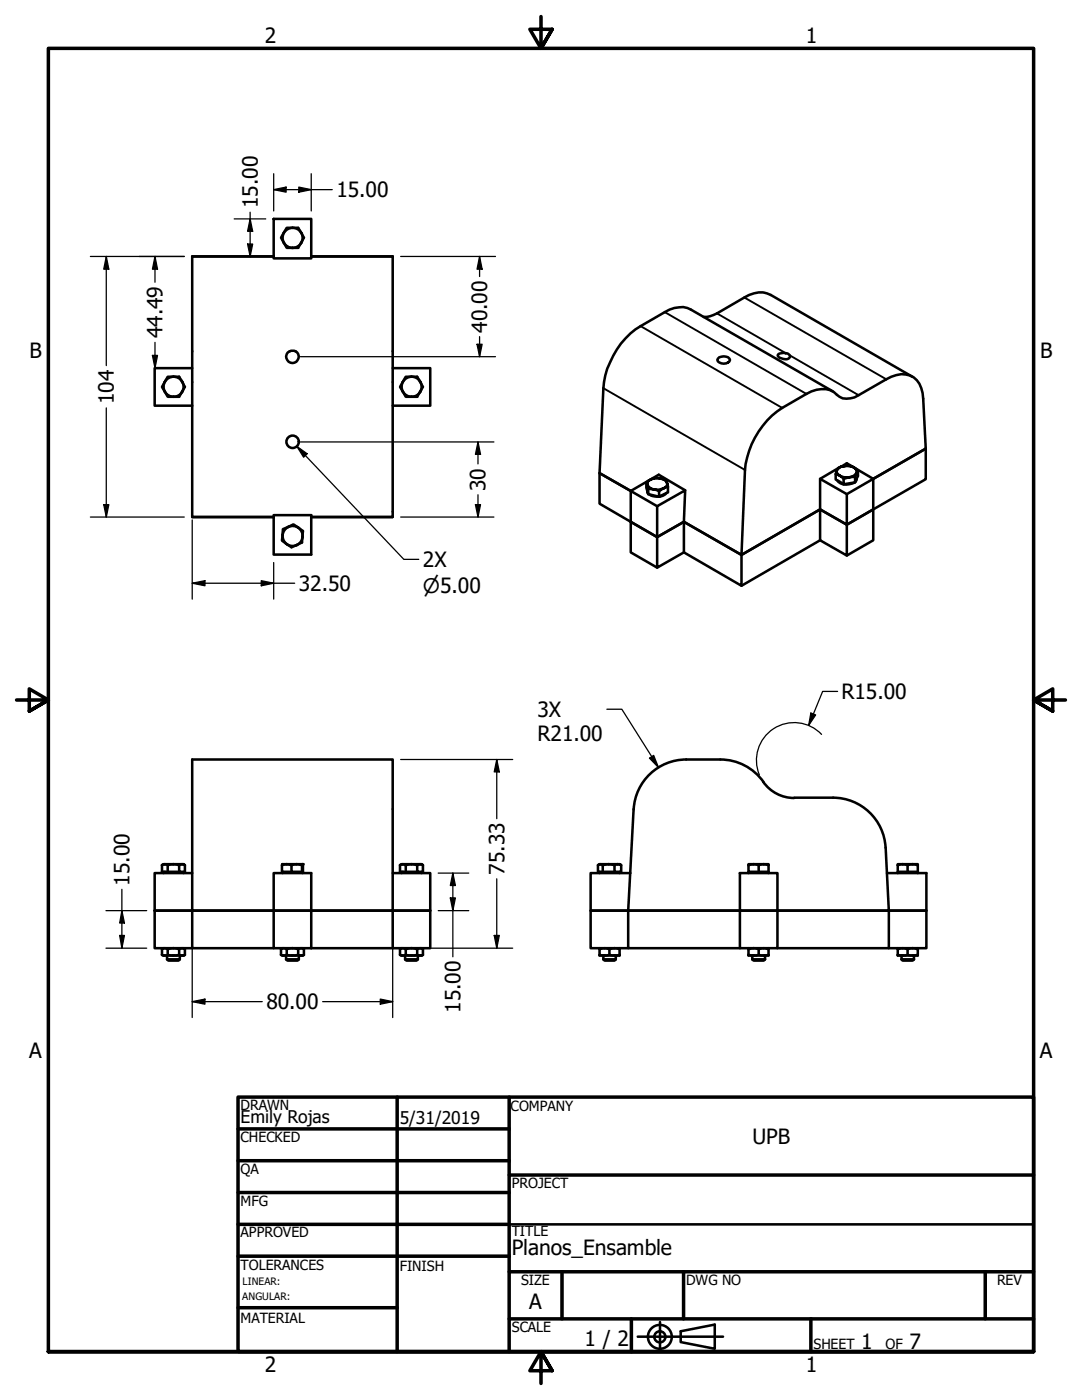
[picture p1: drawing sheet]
<svg xmlns="http://www.w3.org/2000/svg" width="216mm" height="279mm" viewBox="0 0 216 279" stroke-linecap="round" stroke-linejoin="round" font-family="sans-serif">
<!-- layer: Visible (ANSI) -->
<g fill="none" stroke="#000" stroke-width=".51">
<path d="M54.6 51.2h-16.2v52h16.2h-16.2M54.6 43.7h7.5v7.9h-7.5zM58.4 45.5h-1.2l-1.1 1.9 1.1 2.1h1.2M58.4 45.5h1.1l1.1 1.9-1.1 2.1h-1.1M58.4 45.5a2 2 0 0 1 2 2 2 2 0 0 1-2 2M58.4 45.5a2 2 0 0 0-2 2 2 2 0 0 0 2 2M62.1 51.2h16.3v52h-16.3h16.3M34.6 75.2h-1.1l-1.2 2 1.2 2h1.1M34.6 75.2h1.2l1.1 2-1.1 2h-1.2M34.6 75.2a2 2 0 0 1 2 2 2 2 0 0 1-2 2M34.6 75.2a2 2 0 0 0-2 2 2 2 0 0 0 2 2M38.4 73.5h-7.5v7.5h7.5"/>
<path d="M57.8 70.1a1.25 1.25 0 0 0-.4 1.9 1.25 1.25 0 0 0 2 0 1.25 1.25 0 0 0-.4-1.9M57.8 70.1a1.24 1.24 0 0 1 1.2 0M78.4 73.5h7.5v7.5h-7.5M81 75.2h2.2l1.2 2-1.2 2h-2.2l-1.2-2zM140.4 63.2a4.8 4.8 0 0 0 2.7-.7l5.4-3.1a5.1 5.1 0 0 1 5.3-.5l28.3 16.3M143.3 71.6a1.58 1.58 0 0 1 2.4 .2 1.44 1.44 0 0 1-2.6 0zM155.3 70.7l1-.3a1.13 1.13 0 0 1 1.4 .8 1.57 1.57 0 0 1-2.5-.2zM166.2 78.1l-28.3-16.3a5.4 5.4 0 0 0-5.2 .5l-4.9 2.8a16.3 16.3 0 0 0-7.4 12.4l-.8 16.9 6.3 3.6M125.9 98l-6.3-3.6v6.1l6.3 3.6M125.9 98v6.1M125.9 98l5.2 3M129 96.3l.9-.6a.98 .98 0 0 0-.7 1.1z"/>
<path d="M129 96.3v1l.3 1.3M129.2 96.8a1.9 1.9 0 0 0 1.2 .9l-1.1-.2zM129.2 97.9l.1 .6M129.3 97.5v1.1l2.2 .5M129.5 95.9l-3.6 2.1M129.8 95.7l1.6-1 5.3 3.2M129.9 95.7a2.23 2.23 0 0 1 1.9-.2 3.1 3.1 0 0 0-1.9 .2zM130.4 97.7a2.99 2.99 0 0 0 2-.2l-.9 .5zM131.8 95.5l1.1 .4 .2 .5a1.5 1.5 0 0 0-1.3-.9zM133 98.4a2.65 2.65 0 0 1-3.5 .3M133.1 96.4l.2 .8-.9 .3a.91 .91 0 0 0 .7-1.1zM133.3 97.2v1l-1.8 .9v-1.1"/>
<path d="M166.8 94.6v1.1l1.5 .9M167 93.8a.85 .85 0 0 0 .6 1.1l-.8-.3zM167.1 95.9a2.44 2.44 0 0 0 2.9 .6l.5-.2M167.2 93.5l-3.6 2.1M167.3 93.3l1.2-.3a1.9 1.9 0 0 0-1.5 .8zM167.6 94.9a2.87 2.87 0 0 0 1.9 .3l-1.2 .4zM167.8 93.2l1.2-.7 5.2 3.1v6.1l-5.2 3v6.2l-5.4-3.1v-6.1M168.3 95.6v1l2.3-.3M168.5 93a2.33 2.33 0 0 1 1.9 .3l-.4-.2zM169 98.6l-5.4-3v6.1M169.5 95.2a1.9 1.9 0 0 0 1.4-.8l-.3 .8zM170.4 93.3l.8 .6-.3 .5a.88 .88 0 0 0-.5-1.1z"/>
<path d="M170.9 95.5v.4l-.3 .2M171.2 93.9v1.1l-.6 1.3v-1.1M174.2 95.6l10.5-6.1-.5-9.9a4.7 4.7 0 0 0-2.7-4.7 5.2 5.2 0 0 0-4.7 .8l-5.5 3.2a3.6 3.6 0 0 1-4.9-.7 5.4 5.4 0 0 0-5.5 .4l-4.8 2.8a16.8 16.8 0 0 0-7.4 12.4l-.7 16.9-11.5-6.6M174.2 95.6l-5.2 3v6.1l-5.4-3M174.2 95.6l10.5-6.1v6.1l-10.5 6.1M54.6 102.8h7.5v7.9h-7.5zM56.5 105.6l2-1 1 .7 1 .7-.2 2.3-2.1 .9-1-.6-.9-.7zM125.9 104.1l5.2 3.1 5.4-3.1M125.9 104.1v6.1l5.2 3.1M125.9 104.1l5.2 3.1M131.1 101l5.6-3.1-.2 6.2-5.4 3.1zM131.1 107.2v6.1l5.4-3.1"/>
<path d="M163.6 101.7l-15.6 9v6.2l-11.5-6.7v-6.1M163.6 107.8l-15.6 9.1M174.2 101.7l-5.2 3-5.4-3-15.6 9-11.5-6.6M174.2 101.7v6.1l-5.2 3.1M136.9 151.6h6.8a10.5 10.5 0 0 1 8.6 4.4M136.9 151.6a10.5 10.5 0 0 0-10.5 9.9M152.3 156.1a7.5 7.5 0 0 0 6.2 3.2M158.5 159.2h7.7M166.2 159.2a10.5 10.5 0 0 1 10.5 10M32.3 172.7a.95 .95 0 0 1 1.2 0 3.5 3.5 0 0 1 2.3 0M32.3 172.7v1.3h3.5M32.3 172.7l.3-.2h4l.3 .2"/>
<path d="M32.6 174v.2M33.5 172.7v1.3M35.8 172.7a.95 .95 0 0 1 1.1 0M35.8 172.7v1.3h1.1v-1.3M36.6 174v.2M38.4 174.2h-7.5v7.5M56.3 172.7v1.3h1.9M56.4 174v.2M58.2 172.7a2.97 2.97 0 0 1 2.1 0M58.2 172.7v1.3h2.1M60.3 172.5l.2 .2v1.3h-.2zM60.4 172.5h-4.1v.2a2.48 2.48 0 0 1 1.9 0"/>
<path d="M60.4 174v.2M78.4 174.2h7.5v7.5h-7.5v7.5M79.8 172.7a.95 .95 0 0 1 1.2 0 3.5 3.5 0 0 1 2.2 0M79.8 172.7v1.3h3.4M79.8 172.7l.3-.2h4l.3 .2M80.1 174v.2M81 172.7v1.3M83.2 172.7a.95 .95 0 0 1 1.2 0M83.2 172.7v1.3h1.2v-1.3M84.1 174v.2M119.4 172.6l.2-.1h4l.4 .2a1.26 1.26 0 0 0-1.4 0M119.6 174v.2"/>
<path d="M120.3 172.7a.69 .69 0 0 0-1 0v1.3h1M120.3 172.7a3.7 3.7 0 0 1 2.3 0M120.3 172.7v1.3h2.3M122.6 172.7v1.3h1.4v-1.3M123.6 174v.2M125.8 174.2h-7.9v7.5h7.4M126.4 161.5l-1.1 20.2M147.6 174.2h7.5v7.5h-7.5zM149.4 172.7v1.3h2M149.4 174v.2M150.4 172.5l-1 .2M150.4 172.5h-1v.2"/>
<path d="M150.4 172.5l1 .2M150.4 172.5h2M151.4 172.7v1.3h2M152.4 172.5l-1 .2M152.4 172.5h1v.2M152.4 172.5l1 .2M153.4 172.7v1.5M176.7 169.2l.7 12.5h-22.3v7.5h-7.5v-7.5h-22.3M177 174.2h7.8v7.5h-7.4v7.5h-22.3M179.1 172.7v1.3h2M179.1 174v.2M180.1 172.5l-1 .2"/>
<path d="M180.1 172.5h-1v.2M180.1 172.5l1 .2M180.1 172.5h2M181.1 172.7v1.3h2M182.1 172.5l-1 .2M182.1 172.5h1v.2M182.1 172.5l1 .2M183.1 172.7v1.5M30.9 181.7h31.2M30.9 181.7h7.5v7.5h16.2M30.9 181.7v7.5h7.5M32.3 190.6l.3 .1h4l.3-.1"/>
<path d="M32.3 190.6l.3 .1 .9-.1 .5 .1 1.8-.1 .8 .1 .3-.1M32.3 189.4a.95 .95 0 0 1 1.2 0 3.5 3.5 0 0 1 2.3 0 .95 .95 0 0 1 1.1 0M32.3 189.4v1.2M32.6 189.2l-.3 .2M33.3 191.5l.3 .2h2l.3-.2M33.3 191.5h2.6M33.3 190.7v.8M33.5 189.4v1.2M35.8 189.4v1.2M35.9 190.7v.8M36.6 189.2l.3 .2M36.9 189.4v1.2"/>
<path d="M56.1 190.6l.3 .1h4l.2-.1M56.1 190.6l.2 .1 .9-.1 .6 .1 1.7-.1 .9 .1 .2-.1M56.1 189.4a.95 .95 0 0 1 1.1 0 3.5 3.5 0 0 1 2.3 0 .95 .95 0 0 1 1.1 0M56.1 189.4v1.2M56.4 189.2l-.3 .2M57.1 191.5l.2 .2h2.1l.2-.2M57.1 191.5h2.5M57.1 190.7v.8M57.2 189.4v1.2M59.5 189.4v1.2M59.6 190.7v.8M60.4 189.2l.2 .2"/>
<path d="M60.6 189.4v1.2M62.1 181.7h-7.5v-7.5h7.5v15M62.1 181.7h16.3v-30.1h-40v30.1h16.2v7.5h7.5M62.1 181.7h23.8v7.5h-23.8M79.8 190.6l.3 .1h4l.3-.1M79.8 190.6l.3 .1 .9-.1 .5 .1 1.7-.1 .9 .1 .3-.1M79.8 189.4a.95 .95 0 0 1 1.2 0 3.5 3.5 0 0 1 2.2 0 .95 .95 0 0 1 1.2 0M79.8 189.4v1.2M80.1 189.2l-.3 .2M80.8 191.5l.3 .2h2l.3-.2M80.8 191.5h2.6M80.8 190.7v.8"/>
<path d="M81 189.4v1.2M83.2 189.4v1.2M83.4 190.7v.8M84.1 189.2l.3 .2M84.4 189.4v1.2M119.6 189.2v1.5h4v-1.5M119.6 190.6l.5 .1 1.5-.1 1.5 .1 .5-.1M119.6 189.4a2.64 2.64 0 0 1 2 0 2.8 2.8 0 0 1 2 0M120.4 191.5l.2 .2h2l.3-.2M120.4 191.5h2.5M120.4 190.7v.8M121.6 189.4v1.2"/>
<path d="M122.9 190.7v.8M125.3 189.2h-7.4v-7.5h66.9v7.5h-7.4M125.3 181.7v7.5h22.3M149.4 189.2v1.5h4v-1.5M149.4 190.6l.5 .1 1.5-.1 1.4 .1 .6-.1M149.4 189.4a2.8 2.8 0 0 1 2 0 2.64 2.64 0 0 1 2 0M150.1 191.5l.3 .2h2l.3-.2M150.1 191.5h2.6M150.1 190.7v.8M151.4 189.4v1.2M152.7 190.7v.8M179.1 189.2v1.5h4v-1.5"/>
<path d="M179.1 190.6l.5 .1 1.5-.1 1.5 .1 .5-.1M179.1 189.4a2.64 2.64 0 0 1 2 0 2.8 2.8 0 0 1 2 0M179.9 191.5l.2 .2h2l.3-.2M179.9 191.5h2.5M179.9 190.7v.8M181.1 189.4v1.2M182.4 190.7v.8"/>
<circle cx="82.1" cy="77.2" r="2"/>
<circle cx="58.4" cy="88.2" r="1.24"/>
<circle cx="58.4" cy="107" r="2"/>
</g>
<circle cx="60.4" cy="172.5" r=".25" fill="#000"/>
<!-- layer: Visible Narrow (ANSI) -->
<path d="M148.5 59.4l28.3 16.3M120.4 77.5l28.3 16.3M127.8 65.1l28.3 16.3M132.7 62.3l28.2 16.3M143.1 62.5l13.7 8M157.6 70.9l13.7 8" fill="none" stroke="#000" stroke-width=".38"/>
<!-- layer: Border (ANSI) -->
<g fill="none" stroke="#000" stroke-width=".7">
<path d="M107.9 3.3v6.4l-2.2-3.9h4.5l-2.3 3.9 2.3-3.9M3.3 139.7h6.4l-3.9-2.2v4.4l3.9-2.2-3.9 2.2M212.6 139.7h-6.4l3.9-2.2v4.4l-3.9-2.2 3.9 2.2M47.5 218.9h158.7v50.8h-158.7zM79.2 218.9v50.8M101.6 218.9v50.8M47.5 225.3h54.1M47.5 231.6h54.1M47.5 238h54.1M101.6 234.5h104.6M47.5 244.3h54.1M47.5 250.7h54.1"/>
<path d="M101.6 253.8h104.6M112.1 253.8v9.4M136.4 253.8v9.4M196.6 253.8v9.4M9.7 269.7v-260h196.5v260h-196.5h196.5M47.5 261h31.7M101.6 263.2h104.6M110.2 273.6l-2.3-3.9 2.3 3.9h-4.5l2.2-3.9v6.4M126 263.2v6.5M161.8 263.2v6.5"/>
</g>
<!-- layer: Title (ANSI) -->
<g fill="none" stroke="#000" stroke-width=".51">
<path d="M101.6 244.3h104.6M127.3 266.8h17M131.7 263.8v5.6M135.8 265.7l6.8-1.3v4.8l-6.8-1.4z"/>
<circle cx="131.7" cy="266.8" r="2.38"/>
<circle cx="131.7" cy="266.8" r="1.11"/>
</g>
<!-- layer: Dimension (ANSI) -->
<g fill="none" stroke="#000" stroke-width=".25">
<path d="M54.6 37.8l2.5-.5v1.1zM54.6 37.8h11.7M54.6 34.7v7.4M59.6 37.3l2.5 .5-2.5 .6zM62.1 34.7v7.4M18 51.2h18.8M21.2 51.2l.5 2.5h-1zM21.2 51.2v21.8M30.9 51.2l.5 2.5h-1zM30.9 51.2v5.1M46.7 43.7h6.3M49.4 48.7h1l-.5 2.5z"/>
<path d="M49.9 43.7l.5 2.5h-1zM49.9 42.4v8.8M79.9 51.2h19M95.7 51.2l.5 2.5h-1zM95.7 51.2v4M30.4 70.9h1l-.5 2.6zM30.9 68.3v5.2M59.9 71.2h39M95.2 68.7h1l-.5 2.5zM95.7 67.2v4M21.2 81.4v21.8M59.2 89.1l2.1 1.5-.7 .6z"/>
<path d="M59.2 89.1l21.4 22.5h3M59.9 88.2h38.7M95.4 88.2l.5 2.5h-1zM95.4 88.2v4.4M95.4 98.7v4.5M18 103.2h18.8M20.7 100.7h1l-.5 2.5zM38.4 116.4l2.5-.5v1zM38.4 116.4h20.4M38.4 103.8v15.8M52.1 115.9l2.5 .5-2.5 .5zM54.6 112.3v7.3"/>
<path d="M79.9 103.2h18.7M94.9 100.7h1l-.5 2.5zM167.1 138h-3l-2.7 6.8M79.9 151.6h22.4M99.1 151.6l.5 2.5h-1zM99.1 151.6v11.8M121.1 141.5h3l7.3 11.7M129.6 151.3l.8-.6 1 2.5zM161.8 142.3l1 .4-1.4 2.1zM163.9 146.6a7.5 7.5 0 0 0-9.5-1.2 7.5 7.5 0 0 0-2.9 9.3M24.3 177.5v11.7M87.4 174.2h6.1"/>
<path d="M89.9 179.2h1l-.5 2.5zM90.4 174.2l.5 2.5h-1zM90.4 174.2v16.7M99.1 175.4v13.8M21.1 189.2h8.2M21.1 181.7h8.2M23.9 186.7h.9l-.5 2.5zM24.3 181.7l.5 2.5h-.9zM38.4 199.9l2.5-.5v1zM38.4 183.3v19.8M38.4 199.9h13.9M64.4 199.9h14"/>
<path d="M75.9 199.4l2.5 .5-2.5 .5zM78.4 183.3v19.8M79.9 189.2h22.4M87.4 181.7h6.1M98.6 186.7h1l-.5 2.5z"/>
</g>
<g fill="#000">
<path d="M54.6 37.8l2.5-.5v1.1z" fill-rule="evenodd"/>
<path d="M59.6 37.3l2.5 .5-2.5 .6z" fill-rule="evenodd"/>
<path d="M21.2 51.2l.5 2.5h-1z" fill-rule="evenodd"/>
<path d="M30.9 51.2l.5 2.5h-1z" fill-rule="evenodd"/>
<path d="M49.4 48.7h1l-.5 2.5z" fill-rule="evenodd"/>
<path d="M49.9 43.7l.5 2.5h-1z" fill-rule="evenodd"/>
<path d="M95.7 51.2l.5 2.5h-1z" fill-rule="evenodd"/>
<path d="M30.4 70.9h1l-.5 2.6z" fill-rule="evenodd"/>
<path d="M95.2 68.7h1l-.5 2.5z" fill-rule="evenodd"/>
<path d="M59.2 89.1l2.1 1.5-.7 .6z" fill-rule="evenodd"/>
<path d="M95.4 88.2l.5 2.5h-1z" fill-rule="evenodd"/>
<path d="M20.7 100.7h1l-.5 2.5z" fill-rule="evenodd"/>
<path d="M38.4 116.4l2.5-.5v1z" fill-rule="evenodd"/>
<path d="M52.1 115.9l2.5 .5-2.5 .5z" fill-rule="evenodd"/>
<path d="M94.9 100.7h1l-.5 2.5z" fill-rule="evenodd"/>
<path d="M99.1 151.6l.5 2.5h-1z" fill-rule="evenodd"/>
<path d="M129.6 151.3l.8-.6 1 2.5z" fill-rule="evenodd"/>
<path d="M161.8 142.3l1 .4-1.4 2.1z" fill-rule="evenodd"/>
<path d="M89.9 179.2h1l-.5 2.5z" fill-rule="evenodd"/>
<path d="M90.4 174.2l.5 2.5h-1z" fill-rule="evenodd"/>
<path d="M23.9 186.7h.9l-.5 2.5z" fill-rule="evenodd"/>
<path d="M24.3 181.7l.5 2.5h-.9z" fill-rule="evenodd"/>
<path d="M38.4 199.9l2.5-.5v1z" fill-rule="evenodd"/>
<path d="M98.6 186.7h1l-.5 2.5z" fill-rule="evenodd"/>
<path d="M75.9 199.4l2.5 .5-2.5 .5z" fill-rule="evenodd"/>
</g>
<g font-size="4.2">
<text x="52.8" y="8.6">2</text>
<text x="160.8" y="8.6">1</text>
<text x="51.4" y="41.5" transform="rotate(-90 51.4 41.5)">15.00</text>
<text x="67.1" y="39.4">15.00</text>
<text x="5.9" y="71.4">B</text>
<text x="32.4" y="67.5" transform="rotate(-90 32.4 67.5)">44.49</text>
<text x="97.2" y="66.4" transform="rotate(-90 97.2 66.4)">40.00</text>
<text x="207.6" y="71.4">B</text>
<text x="22.7" y="80.6" transform="rotate(-90 22.7 80.6)">104</text>
<text x="96.9" y="98" transform="rotate(-90 96.9 98)">30</text>
<text x="84.4" y="113.2">2X</text>
<text x="59.6" y="117.9">32.50</text>
<text x="107.3" y="143.1">3X</text>
<text x="167.9" y="139.5">R15.00</text>
<text x="107.3" y="147.8">R21.00</text>
<text x="25.8" y="176.7" transform="rotate(-90 25.8 176.7)">15.00</text>
<text x="100.6" y="174.6" transform="rotate(-90 100.6 174.6)">75.33</text>
<text x="53.1" y="201.4">80.00</text>
<text x="91.9" y="202.1" transform="rotate(-90 91.9 202.1)">15.00</text>
<text x="5.8" y="211.1">A</text>
<text x="207.5" y="211.1">A</text>
<text x="150.2" y="228.2">UPB</text>
<text x="102.1" y="250.4">Planos_Ensamble</text>
<text x="105.6" y="261.3">A</text>
<text x="116.6" y="268.6">1 / 2</text>
<text x="171.8" y="269.2">1</text>
<text x="181.5" y="269.2">7</text>
<text x="52.8" y="273.8">2</text>
<text x="160.8" y="273.8">1</text>
</g>
<text font-size="4" x="84.4" y="118.4">⌀5.00</text>
<g font-size="3.5">
<text x="48" y="224.1">Emily Rojas</text>
<text x="79.8" y="224.2">5/31/2019</text>
</g>
<g font-size="2.8">
<text x="48" y="221.5">DRAWN</text>
<text x="101.9" y="221.7">COMPANY</text>
<text x="48" y="227.9">CHECKED</text>
<text x="48" y="234.3">QA</text>
<text x="102.1" y="237.1">PROJECT</text>
<text x="48" y="240.6">MFG</text>
<text x="48" y="247">APPROVED</text>
<text x="102.1" y="246.7">TITLE</text>
<text x="48" y="253.4">TOLERANCES</text>
<text x="79.8" y="253.6">FINISH</text>
<text x="104" y="256.4">SIZE</text>
<text x="136.9" y="256.4">DWG NO</text>
<text x="198.9" y="256.3">REV</text>
<text x="48" y="264.1">MATERIAL</text>
<text x="102.1" y="265.8">SCALE</text>
<text x="162.3" y="269.2">SHEET</text>
<text x="176.7" y="269.2">OF</text>
</g>
<g font-size="2">
<text x="48.4" y="256.5">LINEAR:</text>
<text x="48.3" y="259.5">ANGULAR:</text>
</g>
</svg>
